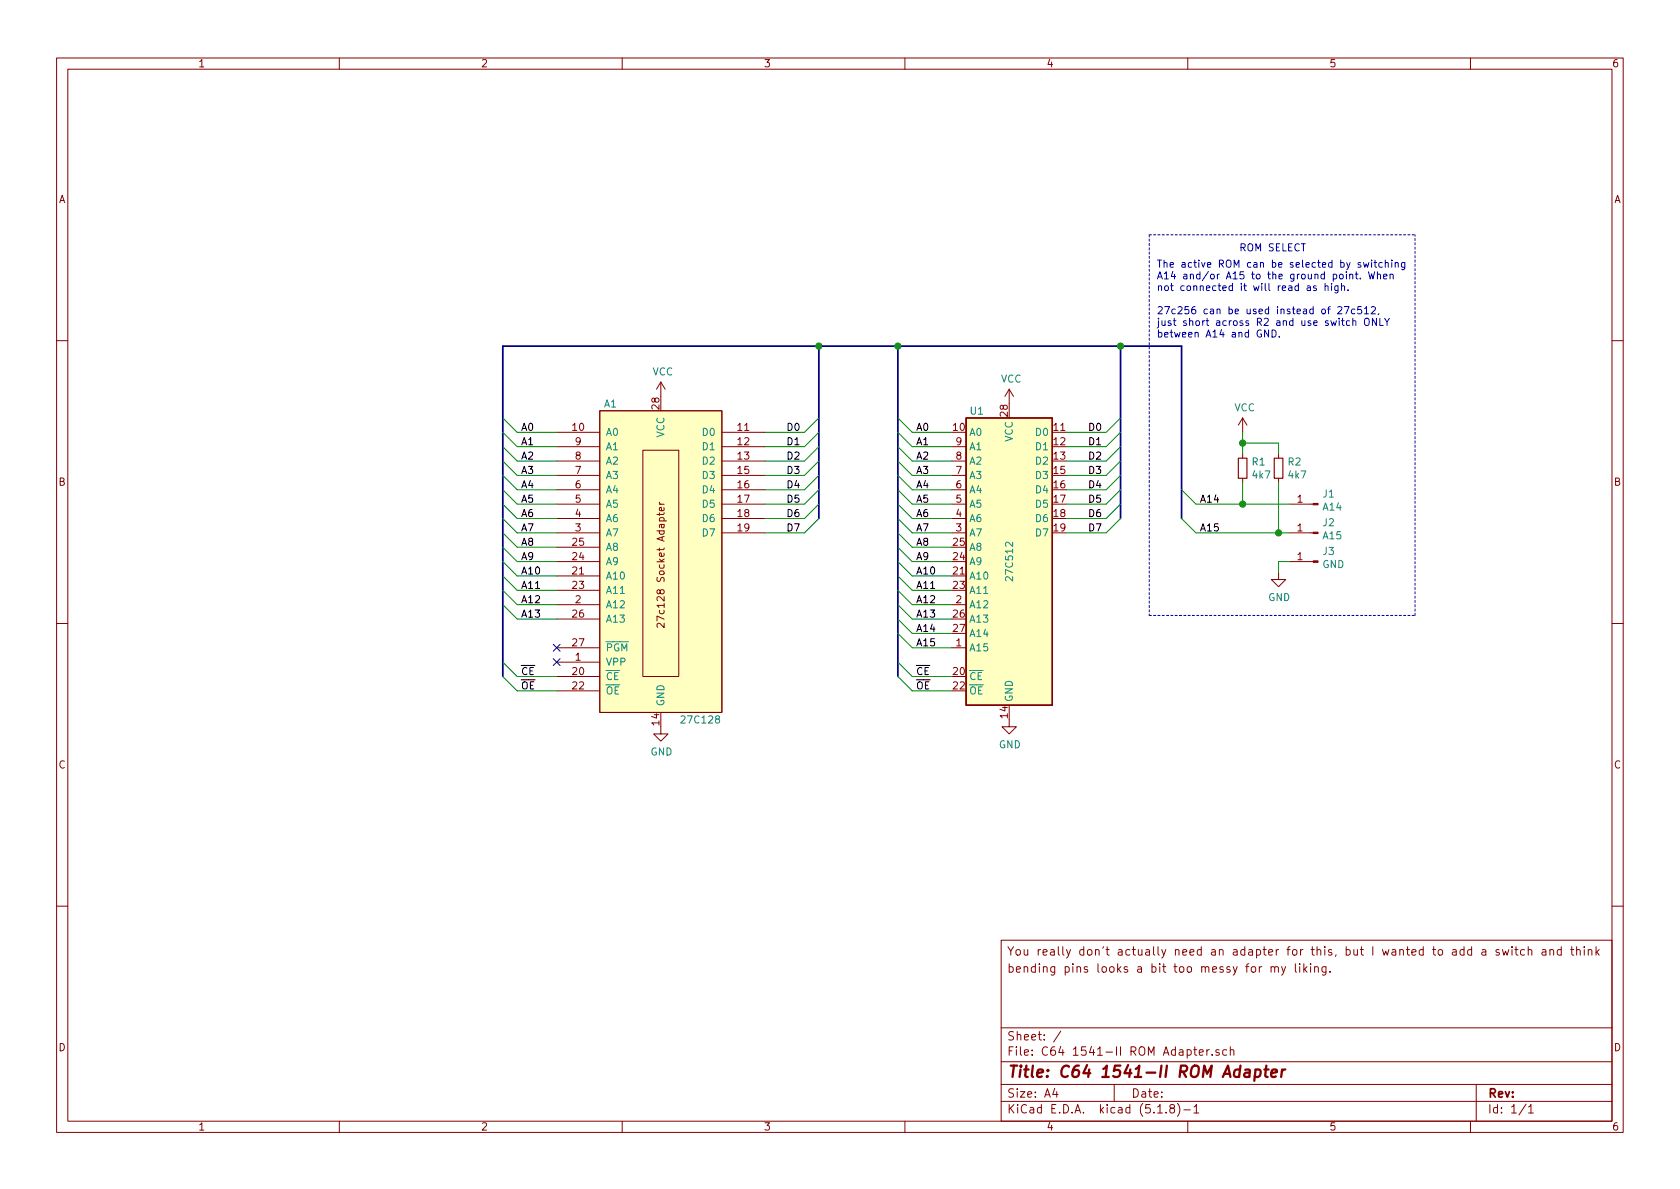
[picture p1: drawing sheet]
<svg xmlns="http://www.w3.org/2000/svg" width="297mm" height="210mm" viewBox="0 0 297 210" stroke-linecap="round" stroke-linejoin="round" font-family="sans-serif">
<g fill="none" stroke="#840000" stroke-width=".18">
<path d="M10 10.3h277v189.9h-277zM12 12.2h273v186.1h-273zM60 10.3v1.9M110 10.3v1.9M160 10.3v1.9M210 10.3v1.9M260 10.3v1.9M10 60.2h2M98.4 79h7.6M98.4 76.4h7.6M106 72.6h21.6v53.4h-21.6zM113.7 79.6h6.3v40h-6.3z"/>
<path d="M116.8 67.6l-.7 1.2M116.8 67.6v2.5M116.8 67.6l.8 1.2M127.6 79h7.7M127.6 76.4h7.7M168.3 79h2.5M178.4 68.8l-.7 1.3M178.4 68.8v2.6M178.4 68.8l.8 1.3M219.7 73.9v2.5M219.7 73.9l-.8 1.3M219.7 73.9l.8 1.3"/>
<path d="M285 60.2h2M98.4 94.2h7.6M98.4 91.7h7.6M98.4 89.1h7.6M98.4 86.6h7.6M98.4 84.1h7.6M98.4 81.5h7.6M98.4 99.3h7.6M98.4 96.8h7.6M116.6 88.8l.2 .4M116.6 89.2h.8M117.4 89.8v.3l-.2 .2h-.6v-.5l.3-.1 .1 .6"/>
<path d="M127.6 94.2h7.7M127.6 91.7h7.7M127.6 89.1h7.7M127.6 86.6h7.7M127.6 84.1h7.7M127.6 81.5h7.7M168.3 94.2h2.5M168.3 91.7h2.5M168.3 89.1h2.5M168.3 86.6h2.5M168.3 84.1h2.5M168.3 81.5h2.5"/>
<path d="M219.7 80.3v.7M219.7 84.6v.7M226.1 80.3v.7M226.1 84.6v.7M228 94.2h4.2M228 89.1h4.2M228 99.3h4.2M10 110.3h2M98.4 114.5h7.6M98.4 106.9h7.6M98.4 117.1h7.6M98.4 119.6h7.6"/>
<path d="M98.4 101.8h7.6M98.4 104.4h7.6M98.4 109.5h7.6M117.4 110.2v.8l-.9-.8-.3 .3 .1 .4M168.3 114.5h2.5M168.3 106.9h2.5M226.1 101.2v1.3h1.2l-1.2 1.3-1.3-1.3h1.3M285 110.3h2M98.4 122.2h7.6M116.8 128.5v1.3h1.3l-1.3 1.3-1.2-1.3h1.2M127.6 126h.1M178.4 127.2v1.3h1.3l-1.3 1.3-1.2-1.3h1.2"/>
<path d="M10 160.2h2M177 166.3h108v32h-108zM223.1 170.9l-.4 .3M224.7 171.1l.2-.2 .4 .1 .1 .9M224.7 170.9v1M225.4 171.1a.36 .36 0 0 1 .3-.2 .36 .36 0 0 1 .3 .2v.8M226.6 170.9l.3 1M227.3 170.9l-.5 1.4-.2 .1M229 170.4v1.3l.2 .2M229.8 170.4v.2M229.8 170.9v1M230.5 170.4v1.5"/>
<path d="M230.7 171.4l.4 .5M231.1 170.9l-.6 .6M231.7 170.4v.2M231.7 170.9v1M232.4 171.1l.1-.1a.37 .37 0 0 1 .6 .1v.8M232.4 170.9v1M234.4 170.9v1.3l-.2 .2h-.4M234.4 171l-.4-.1-.3 .3 .1 .6 .2 .1h.4M235.2 171.8v.1M260.2 168l-.4-.1-.3 .3 .1 .6 .2 .1 .4-.1M260.2 167.4v1.5M262.1 168h.5l.1 .9"/>
<path d="M262.7 168.3h-.5l-.2 .2 .2 .4 .5-.1M265 168l-.3-.1-.2 .2 .1 .2 .4 .2v.3h-.5M265.6 167.9l.3 1 .3-.7 .3 .7 .3-1M267.3 167.4v.2M267.3 167.9v1M267.8 167.9h.6M268 167.4v1.3l.4 .2M269.5 168l-.4-.1-.3 .3 .1 .6 .2 .1 .4-.1M270.2 168h.1a.37 .37 0 0 1 .5 .1v.8M270.2 167.4v1.5M272.7 168h.6v.9M273.3 168.3h-.5l-.2 .2 .2 .4 .5-.1"/>
<path d="M274 168h.1a.37 .37 0 0 1 .6 .1v.8M274 167.9v1M276 168l-.4-.1-.3 .3 .2 .6h.5M276 167.4v1.5M277.7 167.9h.6M277.9 167.4v1.3l.4 .2M278.8 168l.2-.1 .3 .1 .1 .9M278.8 167.4v1.5M280.1 167.4v.2M280.1 167.9v1M280.8 168l.3-.1 .3 .1 .1 .9M280.8 167.9v1"/>
<path d="M282.2 167.4v1.5M282.3 168.3l.5 .6M282.8 167.9l-.6 .6M285 160.2h2M60 198.3v1.9M110 198.3v1.9M160 198.3v1.9M177 194.8h108M177 191.8h108M177 187.8h108M177 181.8h108M186.5 192.5l-.4 1h1"/>
<path d="M186.8 193v1M187.6 182.3l-1.3 2M197 191.8v3M204.7 196.8h.8M206.2 196.7v.1M207.1 196l-.3-.3 .2-.3a.48 .48 0 0 1 .6 .1l-.1 .4a.52 .52 0 0 0-.6 .2 .52 .52 0 0 0 .1 .6l.4 .1 .2-.1 .1-.4-.3-.3M208.2 195.1a1.71 1.71 0 0 1 0 2.3M209.3 196.3h1.2M210 198.3v1.9M211 185.6h.6M211.1 195.8l.4-.5v1.5M211.1 196.8h.9"/>
<path d="M211.3 185.1v1.3l.3 .2M212 186.1l.8-.1-.1-.3-.5-.1-.2 .2 .1 .7h.6M213.4 185.6v1M213.8 185.6l-.4 .3M214.3 186.5v.1M215.5 185.7l-.3-.1-.2 .2v.2l.5 .2v.3h-.5M216.9 185.7l-.4-.1-.3 .3 .1 .6h.6M217.5 185.7l.3-.1 .3 .1 .1 .9M217.5 185.1v1.5M260 198.3v1.9M261 191.8v6.5M269.8 195.2l-1.2 2"/>
<path d="M270.3 195.8l.4-.5v1.5M270.3 196.8h.8"/>
</g>
<path d="M220.2 189.2h.8l-.1 1.2M221 189.6l-.7 .1a.4 .4 0 0 0-.3 .3 .4 .4 0 0 0 .2 .4l.7-.1M222 189.2h.8l.1 .3-.1 .6a.66 .66 0 0 1-1 .2M222 189.1l-.2 2M223.5 189.1h.8M223.9 188.4l-.2 1.8 .1 .1 .3 .1M224.8 189.8l1-.2-.1-.4-.5-.1-.4 .3v.9l.2 .1 .6-.1M226.7 189.1l-.2 1.3M227.3 189.1a.54 .54 0 0 0-.7 .4" fill="none" stroke="#840000" stroke-width=".41"/>
<g fill="#ffffc2" stroke="#ffffc2" stroke-width=".18">
<path d="M170.8 73.9h15.3v50.8h-15.3z"/>
<path d="M106 72.6h21.6v53.4h-21.6z"/>
</g>
<path d="M170.8 73.9h15.3v50.8h-15.3z" fill="none" stroke="#840000" stroke-width=".25"/>
<path d="M218.9 81h1.6v3.6h-1.6zM225.3 81h1.5v3.6h-1.5z" fill="none" stroke="#840000" stroke-width=".2"/>
<g fill="#840000" stroke="#840000" stroke-width=".18">
<path d="M232.2 94.1h.8v.3h-.8z"/>
<path d="M232.2 89h.8v.3h-.8z"/>
<path d="M232.2 99.2h.8v.2h-.8z"/>
</g>
<path d="M203.2 41.5v67.3M203.2 41.5h47M203.2 108.8h47M250.2 108.8v-67.3" fill="none" stroke="#0000c2" stroke-width=".18" stroke-dasharray=".4 .4"/>
<path d="M144.8 61.2v30.5M158.7 61.2v58.4M198.1 61.2v30.5M208.9 91.7v-30.5h-120v58.4" fill="none" stroke="#000084" stroke-width=".3"/>
<g fill="none" stroke="#008400" stroke-width=".18">
<path d="M88.9 79l2.5 2.5h7M88.9 76.4l2.5 2.6h7M88.9 73.9l2.5 2.5h7M144.8 79l-2.6 2.5h-6.9M144.8 76.4l-2.6 2.6h-6.9M144.8 73.9l-2.6 2.5h-6.9M158.7 79l2.6 2.5h7M158.7 76.4l2.6 2.6h7M158.7 73.9l2.6 2.5h7M198.1 79l-2.5 2.5h-7M198.1 76.4l-2.5 2.6h-7M198.1 73.9l-2.5 2.5h-7"/>
<path d="M219.7 76.4v3.9M219.7 78.4h6.4v1.9M88.9 94.2l2.5 2.6h7M88.9 99.3l2.5 2.5h7M88.9 96.8l2.5 2.5h7M88.9 91.7l2.5 2.5h7M88.9 89.1l2.5 2.6h7M88.9 86.6l2.5 2.5h7M88.9 84.1l2.5 2.5h7M88.9 81.5l2.5 2.6h7M144.8 91.7l-2.6 2.5h-6.9M144.8 89.1l-2.6 2.6h-6.9"/>
<path d="M144.8 86.6l-2.6 2.5h-6.9M144.8 84.1l-2.6 2.5h-6.9M144.8 81.5l-2.6 2.6h-6.9M158.7 94.2l2.6 2.6h7M158.7 99.3l2.6 2.5h7M158.7 96.8l2.6 2.5h7M158.7 91.7l2.6 2.5h7M158.7 89.1l2.6 2.6h7M158.7 86.6l2.6 2.5h7M158.7 84.1l2.6 2.5h7M158.7 81.5l2.6 2.6h7M198.1 91.7l-2.5 2.5h-7"/>
<path d="M198.1 89.1l-2.5 2.6h-7M198.1 86.6l-2.5 2.5h-7M198.1 84.1l-2.5 2.5h-7M198.1 81.5l-2.5 2.6h-7M208.9 91.7l2.6 2.5h16.5M208.9 86.6l2.6 2.5h16.5M219.7 85.3v3.8M226.1 85.3v8.9M228 99.3h-1.9v1.9M88.9 106.9l2.5 2.6h7M88.9 104.4l2.5 2.5h7M88.9 101.8l2.5 2.6h7"/>
<path d="M88.9 119.6l2.5 2.6h7M88.9 117.1l2.5 2.5h7M158.7 109.5l2.6 2.5h7M158.7 106.9l2.6 2.6h7M158.7 104.4l2.6 2.5h7M158.7 101.8l2.6 2.6h7M158.7 119.6l2.6 2.6h7M158.7 112l2.6 2.5h7M158.7 117.1l2.6 2.5h7"/>
</g>
<g fill="none" stroke="#0000c2" stroke-width=".18">
<path d="M224.3 58.3v1.3l-.7-1.3v1.3M224.9 58.3a.64 .64 0 0 1 .7 .7 .64 .64 0 0 1-.7 .6zM226.2 59.5v.1M231.1 50.6h.5l.1 .8M231.7 50.8l-.4 .1-.2 .2v.2h.6M232.7 50.6l-.3-.1-.2 .2 .1 .2 .4 .1v.3h-.5M234.3 50.7l.2-.2 .3 .1v.8M234.3 50.1v1.3M235.4 50.5v.9M236.5 54.4l.5-.2 .3 .4-.8 .9h.8M236.6 50.5l-.1 1.2-.2 .1-.3-.1M236.6 50.6l-.4-.1-.2 .3 .1 .5h.5"/>
<path d="M237.2 50.7l.2-.2 .3 .1v.8M237.2 50.1v1.3M237.7 54.2h.8l-.5 1.3M238.3 51.3v.1M238.6 48.6l.2-.1h.3l.1 .8M238.6 56.8l-.3-.1-.3 .2 .2 .6h.4M238.6 48.5v.8M239.2 56.8l.2-.1 .3 .1v.8M239.2 56.3v1.3M239.5 54.7h-.3l-.3 .2 .2 .5h.4M239.6 48.5h.5M239.8 48.1v1l.3 .2"/>
<path d="M240.5 49.2v.1M240.7 54.2h-.6l-.1 .6 .5-.1 .3 .3v.3l-.3 .2-.5-.1M241.1 46.4l.2 .9 .3-.6 .2 .6 .2-.9M241.2 54.6l.4-.4v1.3M241.2 55.5h.8M241.3 56.5a.45 .45 0 0 1 .7 0 .88 .88 0 0 1-.2 1.1l-.4-.1a1.07 1.07 0 0 1-.1-1zM242 48.1l.3 1.2 .2-.9 .2 .9 .4-1.2M242.4 54.4l.5-.2 .2 .2 .1 .2-.1 .2-.7 .7h.8M242.5 46v.1M242.5 46.4v.9M242.9 46.4h.5M243.1 46v1.1l.3 .2"/>
<path d="M243.4 56.3v1.3l-.8-1.3v1.3M243.5 48.6l.2-.1h.3l.1 .8M243.5 48.1v1.2M243.8 55.4l-.1 .3M244 56.3v1.3h.6M244.4 46.5l-.4-.1-.2 .3 .1 .5h.5M244.6 48.9l.6-.1v-.3h-.4l-.2 .2 .1 .6h.5M244.8 56.3l.4 .6 .5-.6M244.9 46.6l.2-.2 .3 .1 .1 .8M244.9 46v1.3M245.2 56.9v.7M245.8 48.6l.1-.1h.4v.8"/>
<path d="M245.8 48.5v.8M246.1 46v.1M246.1 46.4v.9M246.7 46.6l.2-.2 .3 .1v.8M246.7 46.4v.9M248.4 46.4v1l-.3 .3-.3-.1M248.4 46.5l-.4-.1-.2 .3 .1 .5h.5"/>
</g>
<g fill="#008400" stroke="#008400" stroke-width=".25">
<circle cx="144.8" cy="61.2" r=".51"/>
<circle cx="198.1" cy="61.2" r=".51"/>
<circle cx="158.8" cy="61.2" r=".51"/>
<circle cx="219.7" cy="89.1" r=".51"/>
<circle cx="226.1" cy="94.2" r=".51"/>
<circle cx="219.7" cy="78.4" r=".51"/>
</g>
<path d="M97.8 113.9l1.2 1.3M97.8 116.5l1.2 1.2M99 113.9l-1.2 1.3M99 116.5l-1.2 1.2" fill="none" stroke="#000084" stroke-width=".18"/>
<text font-size="2.8" fill="#840000" x="178" y="190.5">Title: C64 1541-II ROM Adapter</text>
<g font-size="2.1" fill="#840000">
<text x="178" y="172">bending pins looks a bit too messy for my liking.</text>
<text x="178" y="169">You really don't actually need an adapter for this, but I wanted to add a switch and think</text>
<text x="178" y="184">Sheet: /</text>
<text x="178" y="186.7">File: C64 1541-II ROM Adapter.sch</text>
<text x="178" y="196.9">KiCad E.D.A. kicad (5.1.8)-1</text>
<text x="178" y="194.1">Size: A4</text>
<text x="200" y="194.1">Date:</text>
<text x="263" y="194.1">Rev:</text>
<text x="263" y="196.9">Id: 1/1</text>
</g>
<g font-size="1.8" fill="#840000">
<text x="35" y="11.9">1</text>
<text x="85" y="11.9">2</text>
<text x="135" y="11.9">3</text>
<text x="185" y="11.9">4</text>
<text x="235" y="11.9">5</text>
<text x="285" y="11.9">6</text>
<text x="10.4" y="35.9">A</text>
<text x="285.4" y="35.9">A</text>
<text x="101.3" y="76.2">10</text>
<text x="116.6" y="72.3" transform="rotate(-90 116.6 72.3)">28</text>
<text x="130.5" y="76.2">11</text>
<text x="168.6" y="76.2">10</text>
<text x="178.2" y="73.6" transform="rotate(-90 178.2 73.6)">28</text>
<text x="186.4" y="76.2">11</text>
<text x="101.8" y="83.8">7</text>
<text x="101.8" y="81.3">8</text>
<text x="101.8" y="78.7">9</text>
<text x="130.5" y="78.7">12</text>
<text x="130.5" y="81.3">13</text>
<text x="130.5" y="83.8">15</text>
<text x="169.1" y="83.8">7</text>
<text x="169.1" y="81.3">8</text>
<text x="169.1" y="78.7">9</text>
<text x="186.4" y="78.7">12</text>
<text x="186.4" y="81.3">13</text>
<text x="186.4" y="83.8">15</text>
<text x="10.4" y="85.9">B</text>
<text x="101.8" y="88.9">5</text>
<text x="101.8" y="86.4">6</text>
<text x="130.5" y="86.4">16</text>
<text x="130.5" y="88.9">17</text>
<text x="169.1" y="88.9">5</text>
<text x="169.1" y="86.4">6</text>
<text x="186.4" y="86.4">16</text>
<text x="186.4" y="88.9">17</text>
<text x="229.4" y="88.9">1</text>
<text x="285.4" y="85.9">B</text>
<text x="101.8" y="94">3</text>
<text x="101.8" y="91.4">4</text>
<text x="130.5" y="91.4">18</text>
<text x="130.5" y="94">19</text>
<text x="169.1" y="94">3</text>
<text x="169.1" y="91.4">4</text>
<text x="186.4" y="91.4">18</text>
<text x="186.4" y="94">19</text>
<text x="229.4" y="94">1</text>
<text x="101.3" y="101.6">21</text>
<text x="101.3" y="99.1">24</text>
<text x="101.3" y="96.5">25</text>
<text x="168.6" y="101.6">21</text>
<text x="168.6" y="99.1">24</text>
<text x="168.6" y="96.5">25</text>
<text x="229.4" y="99.1">1</text>
<text x="101.3" y="104.1">23</text>
<text x="101.8" y="106.7">2</text>
<text x="168.6" y="104.1">23</text>
<text x="169.1" y="106.7">2</text>
<text x="101.3" y="109.2">26</text>
<text x="117.5" y="109.6" transform="rotate(-90 117.5 109.6)">27c128 Socket Adapter</text>
<text x="168.6" y="109.2">26</text>
<text x="168.6" y="111.8">27</text>
<text x="101.3" y="119.4">20</text>
<text x="101.3" y="114.3">27</text>
<text x="101.8" y="116.8">1</text>
<text x="168.6" y="119.4">20</text>
<text x="169.1" y="114.3">1</text>
<text x="101.3" y="121.9">22</text>
<text x="168.6" y="121.9">22</text>
<text x="116.6" y="128.2" transform="rotate(-90 116.6 128.2)">14</text>
<text x="178.2" y="126.9" transform="rotate(-90 178.2 126.9)">14</text>
<text x="10.4" y="135.9">C</text>
<text x="285.4" y="135.9">C</text>
<text x="10.4" y="185.9">D</text>
<text x="285.4" y="185.9">D</text>
<text x="35" y="199.9">1</text>
<text x="85" y="199.9">2</text>
<text x="135" y="199.9">3</text>
<text x="185" y="199.9">4</text>
<text x="235" y="199.9">5</text>
<text x="285" y="199.9">6</text>
</g>
<g font-size="1.8" fill="#0000c2">
<text x="204.5" y="47.3">The active ROM can be selected by switching</text>
<text x="219.1" y="44.4">ROM SELECT</text>
<text x="204.5" y="49.4">A14 and/or A15 to the ground point. When</text>
<text x="204.5" y="51.5">not connected it will read as high.</text>
<text x="204.5" y="55.6">27c256 can be used instead of 27c512,</text>
<text x="204.5" y="57.6">just short across R2 and use switch ONLY</text>
<text x="204.5" y="59.7">between A14 and GND.</text>
</g>
<g font-size="1.8" fill="#008484">
<text x="115.4" y="66.4">VCC</text>
<text x="177" y="67.7">VCC</text>
<text x="106.8" y="72.1">A1</text>
<text x="107.1" y="77.1">A0</text>
<text x="117.5" y="77.4" transform="rotate(-90 117.5 77.4)">VCC</text>
<text x="124.4" y="77.1">D0</text>
<text x="171.3" y="77.1">A0</text>
<text x="171.6" y="73.3">U1</text>
<text x="183.3" y="77.1">D0</text>
<text x="218.2" y="72.7">VCC</text>
<text x="107.1" y="82.2">A2</text>
<text x="107.1" y="79.6">A1</text>
<text x="124.4" y="79.6">D1</text>
<text x="124.4" y="82.2">D2</text>
<text x="171.3" y="82.2">A2</text>
<text x="171.3" y="79.6">A1</text>
<text x="179.1" y="78.2" transform="rotate(-90 179.1 78.2)">VCC</text>
<text x="183.3" y="79.6">D1</text>
<text x="183.3" y="82.2">D2</text>
<text x="221.4" y="82.3">R1</text>
<text x="227.8" y="82.3">R2</text>
<text x="107.1" y="89.8">A5</text>
<text x="107.1" y="87.2">A4</text>
<text x="107.1" y="84.7">A3</text>
<text x="124.4" y="84.7">D3</text>
<text x="124.4" y="87.2">D4</text>
<text x="124.4" y="89.8">D5</text>
<text x="171.3" y="89.8">A5</text>
<text x="171.3" y="87.2">A4</text>
<text x="171.3" y="84.7">A3</text>
<text x="183.3" y="84.7">D3</text>
<text x="183.3" y="87.2">D4</text>
<text x="183.3" y="89.8">D5</text>
<text x="221.5" y="84.6">4k7</text>
<text x="227.9" y="84.6">4k7</text>
<text x="234" y="88">J1</text>
<text x="107.1" y="94.9">A7</text>
<text x="107.1" y="92.3">A6</text>
<text x="124.4" y="92.3">D6</text>
<text x="124.4" y="94.9">D7</text>
<text x="171.3" y="94.9">A7</text>
<text x="171.3" y="92.3">A6</text>
<text x="183.3" y="92.3">D6</text>
<text x="183.3" y="94.9">D7</text>
<text x="234" y="93.1">J2</text>
<text x="234" y="95.4">A15</text>
<text x="234" y="90.3">A14</text>
<text x="107.1" y="99.9">A9</text>
<text x="107.1" y="97.4">A8</text>
<text x="171.3" y="99.9">A9</text>
<text x="171.3" y="97.4">A8</text>
<text x="233.8" y="100.5">GND</text>
<text x="234" y="98.1">J3</text>
<text x="107.1" y="107.6">A12</text>
<text x="107.1" y="102.5">A10</text>
<text x="107.1" y="105">A11</text>
<text x="171.3" y="107.6">A12</text>
<text x="171.3" y="102.5">A10</text>
<text x="171.3" y="105">A11</text>
<text x="179.1" y="102.4" transform="rotate(-90 179.1 102.4)">27C512</text>
<text x="224.2" y="106.3">GND</text>
<text x="107.1" y="110.1">A13</text>
<text x="171.3" y="110.1">A13</text>
<text x="171.3" y="112.6">A14</text>
<text x="107.1" y="117.7">VPP</text>
<text x="107.1" y="115.2">PGM</text>
<text x="171.3" y="115.2">A15</text>
<text x="107.1" y="120.3">CE</text>
<text x="107.1" y="122.8">OE</text>
<text x="117.5" y="125" transform="rotate(-90 117.5 125)">GND</text>
<text x="171.3" y="120.3">CE</text>
<text x="171.3" y="122.8">OE</text>
<text x="179.1" y="124.2" transform="rotate(-90 179.1 124.2)">GND</text>
<text x="120.7" y="127.9">27C128</text>
<text x="115" y="133.6">GND</text>
<text x="176.6" y="132.3">GND</text>
</g>
<g font-size="1.8">
<text x="92.1" y="76.2">A0</text>
<text x="139.3" y="76.2">D0</text>
<text x="161.9" y="76.2">A0</text>
<text x="192.7" y="76.2">D0</text>
<text x="92.1" y="83.8">A3</text>
<text x="92.1" y="81.3">A2</text>
<text x="92.1" y="78.7">A1</text>
<text x="139.3" y="83.8">D3</text>
<text x="139.3" y="81.3">D2</text>
<text x="139.3" y="78.7">D1</text>
<text x="161.9" y="78.7">A1</text>
<text x="161.9" y="81.3">A2</text>
<text x="161.9" y="83.8">A3</text>
<text x="192.7" y="83.8">D3</text>
<text x="192.7" y="78.7">D1</text>
<text x="192.7" y="81.3">D2</text>
<text x="92.1" y="86.4">A4</text>
<text x="92.1" y="88.9">A5</text>
<text x="139.3" y="88.9">D5</text>
<text x="139.3" y="86.4">D4</text>
<text x="161.9" y="88.9">A5</text>
<text x="161.9" y="86.4">A4</text>
<text x="192.7" y="88.9">D5</text>
<text x="192.7" y="86.4">D4</text>
<text x="212.1" y="88.9">A14</text>
<text x="92.1" y="91.4">A6</text>
<text x="92.1" y="94">A7</text>
<text x="139.3" y="94">D7</text>
<text x="139.3" y="91.4">D6</text>
<text x="161.9" y="94">A7</text>
<text x="161.9" y="91.4">A6</text>
<text x="192.7" y="94">D7</text>
<text x="192.7" y="91.4">D6</text>
<text x="212.1" y="94">A15</text>
<text x="92.1" y="101.6">A10</text>
<text x="92.1" y="99.1">A9</text>
<text x="92.1" y="96.5">A8</text>
<text x="161.9" y="96.5">A8</text>
<text x="161.9" y="99.1">A9</text>
<text x="161.9" y="101.6">A10</text>
<text x="92.1" y="104.1">A11</text>
<text x="92.1" y="106.7">A12</text>
<text x="161.9" y="104.1">A11</text>
<text x="161.9" y="106.7">A12</text>
<text x="92.1" y="109.2">A13</text>
<text x="161.9" y="111.8">A14</text>
<text x="161.9" y="109.2">A13</text>
<text x="92.1" y="119.4">CE</text>
<text x="161.9" y="119.4">CE</text>
<text x="161.9" y="114.3">A15</text>
<text x="92.1" y="121.9">OE</text>
<text x="161.9" y="121.9">OE</text>
</g>
</svg>
